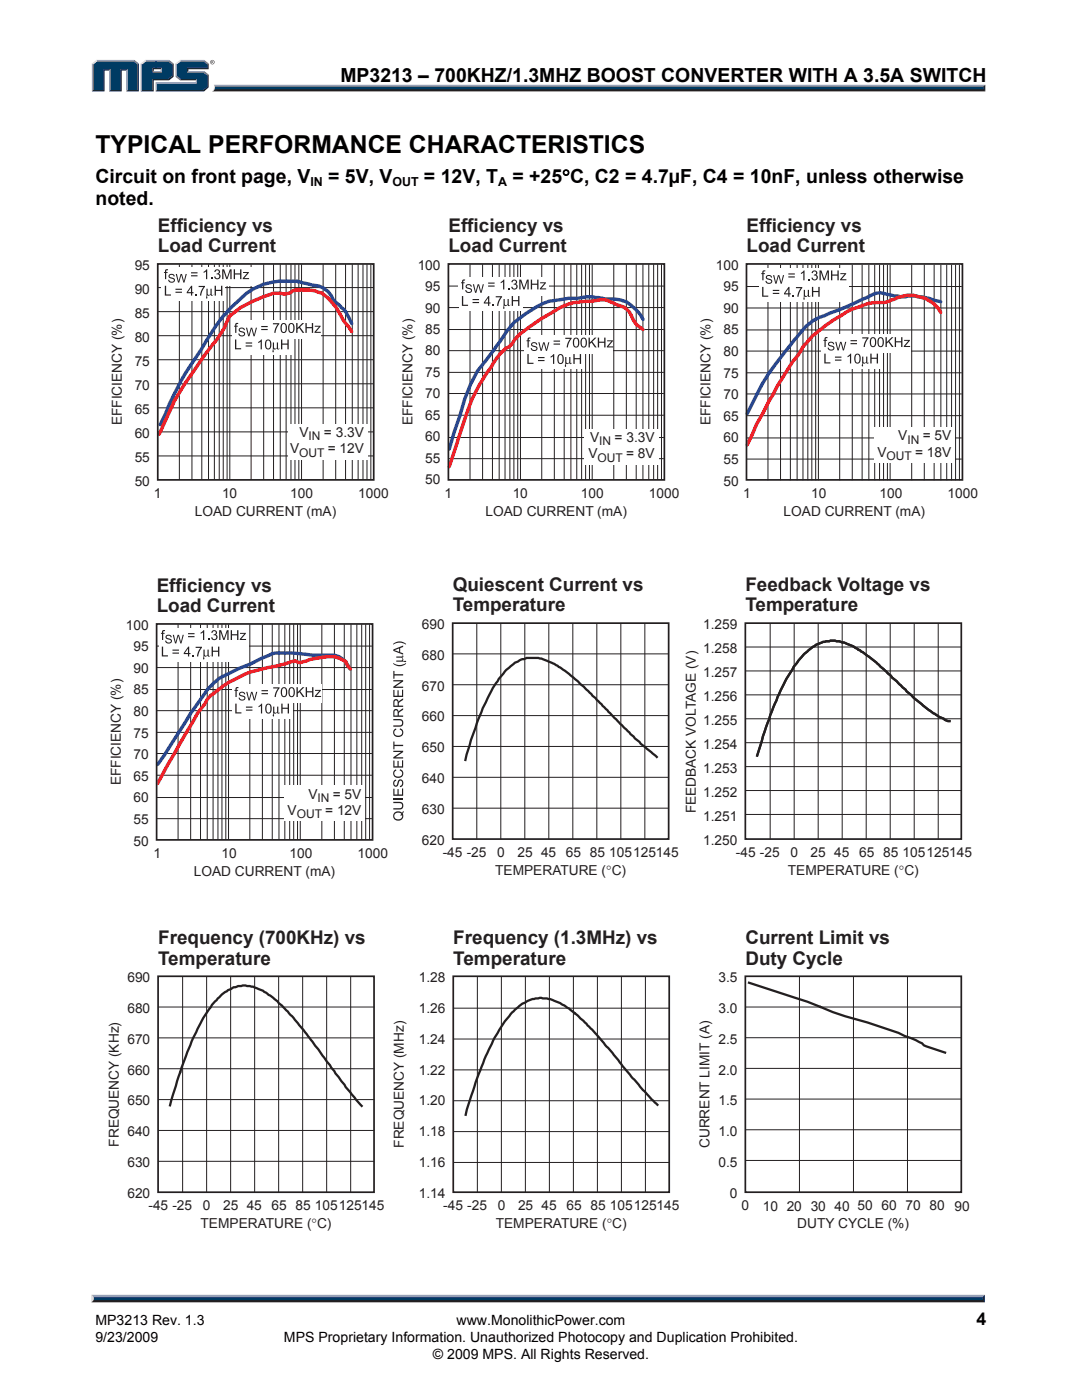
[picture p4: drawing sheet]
<svg xmlns="http://www.w3.org/2000/svg" width="216mm" height="279mm" viewBox="0 0 216 279" stroke-linecap="round" stroke-linejoin="round" font-family="sans-serif">
<path d="M42.7 16.9h153.9l-.4 .7h-153.4z" fill="#94a0b9"/>
<path d="M42.8 17.6h153.4l.4 .6h-154.3l.4-.2z" fill="#231f20"/>
<path d="M196.2 17.3l.4-.4v1.3l-.4-.4z" fill="#001339"/>
<path d="M42.9 17.3h153.3v.5h-153.4z" fill="#003b63"/>
<path d="M42.7 16.9l.2 .5a.79 .79 0 0 1-.6 .8h.1a1.24 1.24 0 0 0 .3-1.3z" fill="#dcddde"/>
<path d="M30.4 14.4l.3-.2h1.3l.3 .2z" fill="#94a0b9"/>
<g fill="#003b63">
<path d="M18.6 12.8l.8-.6h7.2l.8 .6v5.2h-2v-4.2h-1.4v4.2h-2v-4.2h-1.4v4.2h-2z"/>
<path d="M28.3 12.8l.8-.6h2.2v1.4h-.9v.8h1.9v-.8h-1.3v-1.4h2.6l.8 .6v2.3l-.8 .7h-3.2v2.2h-2.1z"/>
<path d="M31.3 16.6h8v-.8h-3.2l-.9-.7v-2.3l.9-.6h4.4l.9 .6v.8h-4.1v.8h3.2l.9 .7v2.2l-.9 .7h-9.2z"/>
</g>
<path d="M35.9 12.1h4.8" fill="none" stroke="#94a0b9" stroke-width=".27"/>
<path d="M35 12.7l.9-.7 .2 .2-.8 .6z" fill="#dcddde"/>
<path d="M35.1 12.7v2.6" fill="none" stroke="#94a0b9" stroke-width=".27"/>
<path d="M35 15.3l.3-.2 .8 .7-.2 .2z" fill="#547194"/>
<path d="M35.9 15.9h3.4" fill="none" stroke="#001339" stroke-width=".27"/>
<g fill="#94a0b9">
<path d="M31 16.4h8.1v-.4l.2-.2v.8h-8z"/>
<path d="M31 16.4l.3 .2v1.4l-.3 .2z"/>
</g>
<path d="M37.3 13.6h4.1v-.8l.2-.1v1.1h-4v.4l-.3 .2z" fill="#001339"/>
<path d="M37.3 14.3h3.4" fill="none" stroke="#94a0b9" stroke-width=".27"/>
<path d="M40.7 14.2l.9 .7-.2 .2-.9-.7z" fill="#547194"/>
<g fill="#001339">
<path d="M31 18.2l.3-.2h9.2l.9-.7v-2.2l.2-.2v2.5l-.9 .8z"/>
<path d="M30.4 15.8h3.2l.8-.7v-2.3l.2-.1v2.6l-.9 .7h-3v2.2h-2.6l.2-.2h2.1z"/>
</g>
<path d="M33.7 12l.9 .7-.2 .1-.8-.6z" fill="#547194"/>
<path d="M29 12.1h4.7" fill="none" stroke="#94a0b9" stroke-width=".27"/>
<path d="M28.1 12.7l.9-.7 .1 .2-.8 .6z" fill="#dcddde"/>
<path d="M28.2 12.7v5.5" fill="none" stroke="#94a0b9" stroke-width=".27"/>
<path d="M32 13.8l.3-.2v.8l-.3-.2z" fill="#94a0b9"/>
<g fill="#001339">
<path d="M30.4 13.6h1.9l-.3 .2h-1.3v.4l-.3 .2z"/>
<path d="M27.4 12.8l.3-.1v5.5h-2.5l.2-.2h2z"/>
</g>
<path d="M26.8 12l.9 .7-.3 .1-.8-.6z" fill="#547194"/>
<path d="M19.2 12.1h7.6" fill="none" stroke="#94a0b9" stroke-width=".27"/>
<path d="M18.3 12.7l.9-.7 .2 .2-.8 .6z" fill="#dcddde"/>
<path d="M18.5 12.7v5.5" fill="none" stroke="#94a0b9" stroke-width=".27"/>
<path d="M20.6 13.8h1.4l-.2 .3h-.9v4.1h-2.6l.3-.2h2z" fill="#001339"/>
<path d="M21.9 13.8v4.4" fill="none" stroke="#94a0b9" stroke-width=".27"/>
<path d="M24 13.8h1.4l-.2 .3h-.9v4.1h-2.5l.2-.2h2z" fill="#001339"/>
<path d="M25.3 13.8v4.4" fill="none" stroke="#94a0b9" stroke-width=".27"/>
<path d="M40.7 12l.9 .7-.2 .1-.9-.6z" fill="#547194"/>
<g fill="#231f20">
<path d="M18.7 259.2h177.4l.4 .7h-178.3z"/>
<path d="M41.9 12.4a.45 .45 0 0 1 .9 0 .45 .45 0 0 1-.9 0zM42 12.4a.37 .37 0 0 0 .7 0 .37 .37 0 0 0-.7 0zM42.2 12.2h.3l.1 .5-.3-.3-.1 .3zM42.3 12.2v.2h.1z"/>
</g>
<path d="M18.3 258.4h178.2l-.4 .8h-177.4z" fill="#94a0b9"/>
<path d="M196.5 258.4v1.5l-.4-.4v-.6z" fill="#001339"/>
<path d="M18.7 258.9h177.4v.6h-177.4z" fill="#003b63"/>
<path d="M18.2 258.4l.5 .5v.5l-.5 .5z" fill="#dcddde"/>
<path d="M149.5 196.1l11.6 3.8a65.3 65.3 0 0 0 12 4.2l6.2 2 3.4 1.5 1.3 .6 .3 .4 4.3 1.5" fill="none" stroke="#231f20" stroke-width=".45"/>
<g fill="none" stroke="#231f20" stroke-width=".2">
<path d="M31.5 57.4h43M35.8 52.8v43M38.3 52.8v43M40.3 52.8v43M41.6 52.8v43M42.8 52.8v43M43.7 52.8v43M44.5 52.8v43M45.3 52.8v43M45.9 52.8v43M50.1 52.8v43M52.6 52.8v43"/>
<path d="M54.6 52.8v43M55.9 52.8v43M57.1 52.8v43M58.1 52.8v43M58.9 52.8v43M59.6 52.8v43M60.2 52.8v43M64.5 52.8v43M67 52.8v43M69 52.8v43M70.3 52.8v43M71.5 52.8v43"/>
<path d="M72.4 52.8v43M73.2 52.8v43M74 52.8v43M89.5 57.1h43M93.8 52.8v43M96.3 52.8v43M98.3 52.8v43M99.6 52.8v43M100.8 52.8v43M101.7 52.8v43M102.5 52.8v43M103.3 52.8v43"/>
<path d="M103.9 52.8v43M108.1 52.8v43M110.6 52.8v43M112.6 52.8v43M113.9 52.8v43M115.1 52.8v43M116.1 52.8v43M116.9 52.8v43M117.6 52.8v43M118.2 52.8v43M122.5 52.8v43M125 52.8v43"/>
<path d="M126.9 52.8v43M128.3 52.8v43M129.5 52.8v43M130.4 52.8v43M131.2 52.8v43M132 52.8v43M149 57.2h42.9M153.2 52.8v43M155.7 52.8v43M157.7 52.8v43M159.1 52.8v43M160.2 52.8v43"/>
<path d="M161.2 52.8v43M162 52.8v43M162.8 52.8v43M163.3 52.8v43M167.6 52.8v43M170.1 52.8v43M172 52.8v43M173.4 52.8v43M174.5 52.8v43M175.5 52.8v43M176.3 52.8v43M177.1 52.8v43"/>
<path d="M177.6 52.8v43M181.9 52.8v43M184.4 52.8v43M186.4 52.8v43M187.7 52.8v43M188.9 52.8v43M189.9 52.8v43M190.7 52.8v43M191.4 52.8v43M31.5 62.2h43M31.5 67h43M31.5 71.8h43"/>
<path d="M31.5 76.6h43M89.5 61.4h43M89.5 65.8h43M89.5 70h43M89.5 74.3h43M89.5 78.5h43M149 61.5h42.9M149 65.8h42.9M149 70.1h42.9M149 74.4h42.9M149 78.6h42.9M31.5 81.4h43"/>
<path d="M31.5 86.2h43M31.5 91h43M89.5 82.9h43M89.5 87.3h43M89.5 91.5h43M149 83h42.9M149 87.4h42.9M149 91.6h42.9M31.3 128.9h42.9M31.3 133.2h42.9M31.3 137.6h42.9M35.5 124.6v43"/>
<path d="M38 124.6v43M40 124.6v43M41.4 124.6v43M42.5 124.6v43M43.5 124.6v43M44.3 124.6v43M45.1 124.6v43M45.6 124.6v43M49.8 124.6v43M52.4 124.6v43M54.3 124.6v43M55.7 124.6v43"/>
<path d="M56.8 124.6v43M57.8 124.6v43M58.6 124.6v43M59.4 124.6v43M59.9 124.6v43M64.2 124.6v43M66.7 124.6v43M68.7 124.6v43M70 124.6v43M71.2 124.6v43M72.2 124.6v43M73 124.6v43"/>
<path d="M73.7 124.6v43M31.3 141.8h42.9M31.3 146.2h42.9M31.3 150.4h42.9M31.3 154.7h42.9M31.3 159.2h42.9M31.3 163.4h42.9M159.5 194.9v43.1M170.3 194.9v43.1M181.1 194.9v43.1M148.7 219.3h43.2M148.7 213.2h43.2"/>
<path d="M148.7 207.1h43.2M148.7 201h43.2M148.7 231.6h43.2M148.7 225.5h43.2"/>
</g>
<path d="M70.2 64.6l-.6-1.3a7 7 0 0 0-2.5-2.9l-.6-.6a4.4 4.4 0 0 0-4.1-2.9l-2.5-.6a14.4 14.4 0 0 0-10.7 2.2 36.5 36.5 0 0 0-9 11.2 56.5 56.5 0 0 0-7.2 13l-1 2M128.3 63.7a9.4 9.4 0 0 0-3.3-3.4l-1.3-.5-2.9-.1-1.4-.3a9.8 9.8 0 0 0-4.2 .1h-1.8l-2.7 .5a12.4 12.4 0 0 0-6.7 3.3 8.9 8.9 0 0 0-3.1 3.2l-2.4 3.4-3.2 4.2a36.3 36.3 0 0 0-3.5 8.8l-2.2 6.7M187.7 60.2l-3.7-1h-.8a6.3 6.3 0 0 0-2.9 0l-1.8-.1-1.5-.4a3.4 3.4 0 0 0-3.5 .4l-3.5 1.6-5.5 2.3a10.1 10.1 0 0 0-5.3 4.1 61.2 61.2 0 0 0-10.1 15.4M69.9 133.5l-.7-1a3.4 3.4 0 0 0-2.5-1.7 39.4 39.4 0 0 1-8.3-.5h-3.4l-.7 .2-8.6 3.9a9 9 0 0 0-4.3 3.2l-3.4 4.8-5.2 8.3-1.4 1.9" fill="none" stroke="#30479b" stroke-width=".68"/>
<path d="M70.2 66.2l-.6-1a14.9 14.9 0 0 1-2.5-3.8 11.2 11.2 0 0 0-2.9-2.9 10.2 10.2 0 0 0-5.7-.5 2.49 2.49 0 0 1-2.5 .5h-1.4a32.9 32.9 0 0 0-6.6 2.9 6.4 6.4 0 0 0-3.3 4.1l-1.4 2.3-3.8 5a61.2 61.2 0 0 0-7.7 13.9M128.3 65.8a4.9 4.9 0 0 1-2.3-2.8 3.7 3.7 0 0 0-2.9-2.2 6.4 6.4 0 0 0-3.3-1l-1.5 .3a11.8 11.8 0 0 0-7.8 2 26.6 26.6 0 0 0-7.9 5.9 3.2 3.2 0 0 1-1.7 1.6 12.4 12.4 0 0 0-2.9 3.7 35.1 35.1 0 0 0-6 12.7l-2.4 7.1M187.7 62.4a6.9 6.9 0 0 0-9.2-2.7 7.6 7.6 0 0 1-3.9 .7l-1.3 .1-1.4 .5a12.4 12.4 0 0 0-4.1 2 25.8 25.8 0 0 0-7.6 6.2l-.8 1.5-1.3 1.5-3 4.9-4.1 7.6-1.9 4.1M69.9 133.5l-.7-.8-.2-.6a5.6 5.6 0 0 0-4.7-.9l-2.5 .4-1.4 .5a1.02 1.02 0 0 1-1.4-.2h-.4l-2.9 .9a38.5 38.5 0 0 0-6.8 1.7 27.2 27.2 0 0 0-7.5 5l-.4 .9-1.6 2-8 14" fill="none" stroke="#ed1c24" stroke-width=".68"/>
<g fill="#fff">
<path d="M57.5 84.6h15.8v7.1h-15.8z"/>
<path d="M32.3 53.3h18v3.6h-18z"/>
<path d="M32.3 56.4h12.6v3.6h-12.6z"/>
</g>
<g fill="#231f20">
<path d="M33 53.8l.5-.1v.2l-.3 .1v.3h.2v.2h-.2v1.2h-.3v-1.2h-.2v-.2h.2z"/>
<path d="M33.8 54.8a.68 .68 0 0 1 1.1 .4h-.3a.38 .38 0 0 0-.4-.4 .38 .38 0 0 0-.3 .5 .88 .88 0 0 1 1 .7 .72 .72 0 0 1-.7 .4 .72 .72 0 0 1-.6-.6h.2a.44 .44 0 0 0 .4 .5 .44 .44 0 0 0 .5-.5l-.2-.1a.73 .73 0 0 1-.9-.7z"/>
<path d="M35.1 54.7h.2l.3 1.5 .4-1.5h.3l.4 1.5 .3-1.5h.3l-.5 1.7h-.2l-.4-1.5-.4 1.5h-.3z"/>
<path d="M40.6 54.2l.7-.5v2h-.2v-1.5l-.5 .3z"/>
<path d="M42.1 55.4h.3v.3h-.3z"/>
<path d="M42.9 53.9a.52 .52 0 0 1 .8 0 .52 .52 0 0 1-.1 .7 .61 .61 0 0 1 0 1.1 .61 .61 0 0 1-.9-.5h.3a.39 .39 0 0 0 .4 .3 .39 .39 0 0 0 .3-.5 .39 .39 0 0 0-.5-.2v-.2a.34 .34 0 0 0 .5-.3 .34 .34 0 0 0-.4-.4 .34 .34 0 0 0-.3 .4h-.3z"/>
<path d="M44.3 53.7h.4l.6 1.7 .6-1.7h.3v2h-.2v-1.6l-.6 1.6h-.2l-.6-1.7v1.7h-.3z"/>
<path d="M46.6 53.7h.3v.9h1v-.9h.3v2h-.3v-.9h-1v.9h-.3z"/>
<path d="M48.5 54.3h1.2l-1 1.2h1v.2h-1.3v-.2l.9-1h-.8z"/>
<path d="M32.9 57h.3v1.8h.9v.2h-1.2z"/>
<path d="M39 58.7h.3v.3h-.3z"/>
<path d="M39.6 57.1h1.3l-.6 1.1-.1 .8h-.3l.1-.6 .6-1.1h-1z"/>
<path d="M41.2 57.6h.2v.9l.2 .3 .4-.2v-1h.2l.1 1.2 .1 .1 .2-.2-.4 .3-.2-.2-.3 .2-.4-.1 .1 .4-.1 .3-.2-.3z"/>
<path d="M42.8 57h.3v.8h1v-.8h.3v2h-.3v-.9h-1v.9h-.3z"/>
<path d="M38.1 54.3h1.3v.3h-1.3zM38.1 54.9h1.3v.3h-1.3z"/>
<path d="M35 57.6h1.3v.2h-1.3zM35 58.2h1.3v.2h-1.3z"/>
<path d="M38.2 57h.1v1.3h.3v.2h-.3v.5h-.2v-.5h-.8v-.2zM38.1 57.4l-.6 .9h.6z"/>
</g>
<path d="M90.3 124.4h43.1v43.1h-43.1zM148.7 124.4h43.1v43.1h-43.1zM31.5 194.8h43.1v43.1h-43.1zM90.4 194.8h43.1v43.1h-43.1zM148.7 194.8h43.1v43.1h-43.1z" fill="none" stroke="#231f20" stroke-width=".34"/>
<g fill="#231f20">
<path d="M78.5 160h1.1a.77 .77 0 0 1 .9 .8 .77 .77 0 0 1-.9 .8h-1.1v-.3h1.1a.52 .52 0 0 0 .6-.5 .52 .52 0 0 0-.6-.5h-1.1z"/>
<path d="M78.5 159.3h1.9v.2h-1.9z"/>
<path d="M78.5 157.4h.2v1.2h.6v-1.1h.2v1.1h.7v-1.2h.2v1.4h-1.9z"/>
<path d="M78.6 155.8l.4-.2 .1 .2a.43 .43 0 0 0-.5 .5 .43 .43 0 0 0 .5 .4l.1-.1a.88 .88 0 0 1 .8-1 .82 .82 0 0 1 .5 .8 .82 .82 0 0 1-.7 .7v-.3a.5 .5 0 0 0 .5-.5 .5 .5 0 0 0-.5-.5l-.2 .2a.83 .83 0 0 1-.8 1 .8 .8 0 0 1-.2-1.2z"/>
<path d="M78.7 153.7l.3-.1 .1 .2a.66 .66 0 0 0-.3 .9 .66 .66 0 0 0 .9 .3 .59 .59 0 0 0 .5-.6 .59 .59 0 0 0-.4-.6v-.3a.92 .92 0 0 1 .6 1.3 .92 .92 0 0 1-1.3 .4 .89 .89 0 0 1-.4-1.5z"/>
<path d="M78.5 151.8h.2v1.1h.6v-1h.2v1h.7v-1.2h.2v1.5h-1.9z"/>
<path d="M78.5 149.8h1.9v.3l-1.5 1h1.5v.3h-1.9v-.3l1.5-1h-1.5z"/>
<path d="M78.5 148h.2v.6h1.7v.3h-1.7v.6h-.2z"/>
<path d="M78.7 145.5l.3-.1 .1 .2a.66 .66 0 0 0-.3 1 .66 .66 0 0 0 .9 .2 .59 .59 0 0 0 .5-.6 .59 .59 0 0 0-.4-.6v-.2a.92 .92 0 0 1 .6 1.2 .92 .92 0 0 1-1.3 .4 .89 .89 0 0 1-.4-1.5z"/>
<path d="M78.5 143.5h1.1a.77 .77 0 0 1 .9 .8 .77 .77 0 0 1-.9 .7h-1.1v-.2h1.1a.52 .52 0 0 0 .6-.5 .52 .52 0 0 0-.6-.5h-1.1z"/>
<path d="M78.5 137.7h.2v1.1h.6v-1h.2v1h.7v-1.2h.2v1.5h-1.9z"/>
<path d="M78.5 135.7h1.9v.3l-1.5 1h1.5v.3h-1.9v-.3l1.5-1h-1.5z"/>
<path d="M78.5 133.9h.2v.6h1.7v.3h-1.7v.7h-.2z"/>
<path d="M78.4 132.3l.3 .2a2.23 2.23 0 0 0 2.3-.2v.2a1.97 1.97 0 0 1-2.6 0z"/>
<path d="M79.1 131h1.1l.2-.1-.2-.2h.1l.2 .3-.3 .3 .3 .3-.1 .4 .4-.1 .3 .1-.3 .1h-1.7v-.3h1.1l.1-.2-.2-.3h-1z"/>
<path d="M78.4 128.5a1.97 1.97 0 0 1 2.6 0v.2a2.27 2.27 0 0 0-2.6 0z"/>
<path d="M78.7 162.2a1.15 1.15 0 0 1 1.5 0l.2-.3 .2 .1-.2 .4a.98 .98 0 0 1-1 1.4 .98 .98 0 0 1-.7-1.6zM78.9 162.4a.74 .74 0 0 0 .5 1.1 .74 .74 0 0 0 .8-.9l-.1 .2h-.2l.2-.4-.4-.2z"/>
<path d="M78.6 141.7a.54 .54 0 0 1 .6-.2 .54 .54 0 0 1 .3 .5l.9-.7v.4l-.7 .5-.1 .3v.3h.8v.3h-1.9zM78.8 141.9l-.1 .9h.6v-.6a.34 .34 0 0 0-.1-.4 .34 .34 0 0 0-.4 .1z"/>
<path d="M78.6 139.7a.54 .54 0 0 1 .6-.1 .54 .54 0 0 1 .3 .5l.9-.7v.3l-.7 .5-.1 .3v.3h.8v.3h-1.9zM78.8 139.9l-.1 .9h.6v-.5a.34 .34 0 0 0-.1-.4 .34 .34 0 0 0-.4 0z"/>
<path d="M78.5 129.6l1.9-.8v.3l-.6 .2v.9l.6 .2v.3l-1.9-.8zM78.7 129.8l.9 .3v-.7z"/>
</g>
<g fill="none" stroke="#231f20" stroke-width=".2">
<path d="M90.3 130.5h43.2M90.3 136.7h43.2M95.1 124.3v43.1M99.9 124.3v43.1M104.7 124.3v43.1M109.5 124.3v43.1M114.3 124.3v43.1M119.1 124.3v43.1M123.9 124.3v43.1M128.7 124.3v43.1M148.7 129.1h43.2M148.7 133.9h43.2"/>
<path d="M148.7 138.7h43.2M153.7 124.3v43.1M158.5 124.3v43.1M163.3 124.3v43.1M168 124.3v43.1M172.8 124.3v43.1M177.6 124.3v43.1M182.4 124.3v43.1M187.2 124.3v43.1M90.3 142.8h43.2M90.3 149h43.2M90.3 155.1h43.2"/>
<path d="M148.7 143.4h43.2M148.7 153h43.2M148.7 157.8h43.2M148.7 148.2h43.2M90.3 161.3h43.2M148.7 162.5h43.2M36.4 194.8v43.1M41.2 194.8v43.1M46 194.8v43.1M50.8 194.8v43.1M55.6 194.8v43.1M60.4 194.8v43.1"/>
<path d="M65.2 194.8v43.1M70 194.8v43.1M95.3 194.9v43.1M100 194.9v43.1M104.8 194.9v43.1M109.6 194.9v43.1M114.4 194.9v43.1M119.2 194.9v43.1M124 194.9v43.1M128.8 194.9v43.1M31.6 201h43.1M31.6 207.1h43.1"/>
<path d="M31.6 213.3h43.1M31.6 219.4h43.1M90.5 201.2h43.1M90.5 207.4h43.1M90.5 213.5h43.1M90.5 219.7h43.1M31.6 231.8h43.1M31.6 225.6h43.1M90.5 232h43.1M90.5 225.8h43.1"/>
</g>
<path d="M160.5 130.5l.3-.2a7.4 7.4 0 0 1 6.7-2.3 17.6 17.6 0 0 1 7 4l7.3 6.7a24.6 24.6 0 0 0 7.3 5.2h.4h-.4a26.1 26.1 0 0 1-7.6-5.4l-4.3-4.1a26.5 26.5 0 0 0-8-5.8 6.7 6.7 0 0 0-6.7 .3 15.9 15.9 0 0 0-5.3 6.1 67.2 67.2 0 0 0-5.8 14.8l-.3 1a75.8 75.8 0 0 1 6.1-15.8l1.2-2zM131.1 151.1l-4.4-3.7-7.9-8.1-2.9-2.7a20.7 20.7 0 0 0-7.9-5.2h-.3a6.5 6.5 0 0 0-6.1 1.8l-.3 .3a22.1 22.1 0 0 0-4.7 7.3l-1.2 2.7-1.4 4.2-1.1 4M33.9 220.6a81.6 81.6 0 0 1 6.7-17.4l.3-.5a13.9 13.9 0 0 1 5.7-5.7 7.7 7.7 0 0 1 7 1.6 28.2 28.2 0 0 1 6.1 6l3.8 4.8 5.5 7.5 3.2 3.8M131.2 220.5l-1.2-1.1-3.7-4.2-5.8-7a41.4 41.4 0 0 0-7.9-7.5 10 10 0 0 0-4.9-1.6 8.4 8.4 0 0 0-5.5 3 36.4 36.4 0 0 0-6.4 11.6l-.9 2.3-2 6.5" fill="none" stroke="#231f20" stroke-width=".45"/>
<g fill="#fff">
<path d="M46.3 64h17.6v3.7h-17.6z"/>
<path d="M46.3 67.1h12.1v3.6h-12.1z"/>
</g>
<g fill="#231f20">
<path d="M47 64.6l.5-.1v.2l-.3 .1v.2h.2v.2h-.2v1.2h-.3v-1.2h-.2v-.2h.2z"/>
<path d="M47.8 65.5a.68 .68 0 0 1 1.1 .4h-.2a.38 .38 0 0 0-.5-.4 .38 .38 0 0 0-.3 .5 .88 .88 0 0 1 1 .8 .72 .72 0 0 1-.7 .3 .72 .72 0 0 1-.6-.5l.2-.1a.44 .44 0 0 0 .4 .5 .44 .44 0 0 0 .5-.5l-.2-.1a.73 .73 0 0 1-.9-.7z"/>
<path d="M49.1 65.4h.2l.3 1.5 .4-1.5h.3l.4 1.5 .4-1.5h.2l-.5 1.7h-.2l-.4-1.5-.4 1.5h-.3z"/>
<path d="M54.5 64.5h1.2l-.6 1.2-.1 .7h-.3l.1-.5 .6-1.2h-.9z"/>
<path d="M59.1 64.5h.3v.9l.9-.9h.4l-.8 .8 .8 1.1h-.3l-.7-1-.3 .4v.6h-.3z"/>
<path d="M60.9 64.5h.3v.8h1v-.8h.3v1.9h-.3v-.9h-1v.9h-.3z"/>
<path d="M62.8 65h1.2l-1 1.2h1v.2h-1.2v-.2l.9-1h-.9z"/>
<path d="M46.9 67.8h.3v1.7h.9v.2h-1.2z"/>
<path d="M51.5 68.2l.7-.5v2h-.2v-1.5l-.5 .3z"/>
<path d="M54.4 68.3h.3v1l.1 .2 .4-.1v-1.1h.3v1.2l.1 .1 .2-.2-.3 .4-.3-.3-.3 .2-.4-.1 .1 .5-.1 .2-.1-.2z"/>
<path d="M56.1 67.8h.2v.8h1v-.8h.3v1.9h-.3v-.9h-1v.9h-.2z"/>
<path d="M52.1 65.1h1.3v.2h-1.3zM52.1 65.7h1.3v.2h-1.3z"/>
<path d="M56.3 64.6a.78 .78 0 0 1 .8 .2 .78 .78 0 0 1 .1 .9 .68 .68 0 0 1-.7 .8 .68 .68 0 0 1-.5-1v-.6zM56.3 64.8a1.08 1.08 0 0 0 .3 1.5 1 1 0 0 0 0-1.6z"/>
<path d="M57.8 64.6a.78 .78 0 0 1 .9 .2 .78 .78 0 0 1 .1 .9 .68 .68 0 0 1-.8 .8 .68 .68 0 0 1-.5-1l.1-.6zM57.9 64.8a1.08 1.08 0 0 0 .2 1.5 1 1 0 0 0 0-1.6z"/>
<path d="M49 68.3h1.3v.3h-1.3zM49 68.9h1.3v.3h-1.3z"/>
<path d="M53.1 67.9a.78 .78 0 0 1 .9 .2 .78 .78 0 0 1 .1 .9 .68 .68 0 0 1-.7 .7 .68 .68 0 0 1-.5-1v-.5zM53.2 68.1a1.08 1.08 0 0 0 .3 1.5 1 1 0 0 0 0-1.7z"/>
</g>
<path d="M151.5 53.5h17.8v6.8h-17.8z" fill="#fff"/>
<g fill="#231f20">
<path d="M152.2 54.1l.5-.1v.2l-.3 .1-.1 .2h.3v.2h-.3v1.2h-.2v-1.2h-.2v-.2h.2z"/>
<path d="M153 55a.68 .68 0 0 1 1.1 .4h-.3a.38 .38 0 0 0-.4-.4 .38 .38 0 0 0-.3 .5 .88 .88 0 0 1 1 .8 .72 .72 0 0 1-.8 .3 .72 .72 0 0 1-.6-.5h.3a.44 .44 0 0 0 .4 .4 .44 .44 0 0 0 .4-.5l-.1-.1a.73 .73 0 0 1-.9-.7z"/>
<path d="M154.3 54.9h.2l.3 1.5 .4-1.5h.3l.4 1.5 .3-1.5h.3l-.5 1.7h-.2l-.4-1.5-.5 1.5h-.2z"/>
<path d="M159.8 54.5l.7-.5v1.9h-.2v-1.5l-.5 .3z"/>
<path d="M161.3 55.7h.3v.2h-.3z"/>
<path d="M162.1 54.1a.52 .52 0 0 1 .8 0 .52 .52 0 0 1-.1 .8 .61 .61 0 0 1 0 1 .61 .61 0 0 1-.9-.5h.3a.39 .39 0 0 0 .4 .4 .39 .39 0 0 0 .3-.6 .39 .39 0 0 0-.5-.2v-.2a.34 .34 0 0 0 .4-.3 .34 .34 0 0 0-.3-.4 .34 .34 0 0 0-.3 .4h-.3z"/>
<path d="M163.5 54h.4l.6 1.7 .6-1.7h.3v1.9h-.3v-1.6l-.5 1.6h-.3l-.5-1.6v1.6h-.3z"/>
<path d="M165.8 54h.3v.8h1v-.8h.3v1.9h-.3v-.9h-1v.9h-.3z"/>
<path d="M167.7 54.5h1.1l-.9 1.2h1v.2h-1.3v-.2l.9-1h-.8z"/>
<path d="M152.1 57.3h.2v1.7h1v.2h-1.2z"/>
<path d="M158.2 58.9h.3v.3h-.3z"/>
<path d="M158.8 57.3h1.3l-.6 1.2-.2 .7h-.2l.1-.5 .6-1.2h-1z"/>
<path d="M160.4 57.9h.2v.9l.2 .3 .4-.2v-1h.2v1.1l.2 .1 .2-.2-.4 .4-.2-.3-.3 .2-.4-.1 .1 .5-.2 .2-.1-.2z"/>
<path d="M162 57.3h.3v.8h1v-.8h.3v1.9h-.3v-.9h-1v.9h-.3z"/>
<path d="M157.3 54.6h1.3v.2h-1.3zM157.3 55.2h1.3v.2h-1.3z"/>
<path d="M154.2 57.8h1.3v.3h-1.3zM154.2 58.4h1.3v.3h-1.3z"/>
<path d="M157.3 57.3h.2v1.2h.3v.3h-.3v.4h-.2v-.4h-.9v-.3zM157.3 57.7l-.6 .8h.6z"/>
</g>
<g fill="#fff">
<path d="M174.4 85.3h16.1v7.1h-16.1z"/>
<path d="M163.9 66.8h17.8v3.7h-17.8z"/>
<path d="M163.9 69.9h12v3.7h-12z"/>
</g>
<g fill="#231f20">
<path d="M164.6 67.4l.5-.1v.2l-.3 .1v.2h.2v.2h-.2v1.3h-.3v-1.3h-.2v-.2h.2z"/>
<path d="M165.4 68.3a.68 .68 0 0 1 1.1 .4h-.3a.38 .38 0 0 0-.4-.4 .38 .38 0 0 0-.3 .5 .88 .88 0 0 1 1 .8 .72 .72 0 0 1-.8 .4 .72 .72 0 0 1-.6-.6h.3a.44 .44 0 0 0 .4 .4 .44 .44 0 0 0 .4-.5l-.1-.1a.73 .73 0 0 1-.9-.7z"/>
<path d="M166.7 68.2h.2l.3 1.5 .4-1.5h.3l.4 1.5 .3-1.5h.3l-.5 1.7h-.2l-.4-1.5-.4 1.5h-.3z"/>
<path d="M172 67.3h1.3l-.6 1.2-.1 .8h-.3l.1-.6 .6-1.2h-1z"/>
<path d="M176.7 67.3h.3v1l.9-1h.4l-.8 .8 .8 1.2h-.3l-.7-1-.3 .3v.7h-.3z"/>
<path d="M178.5 67.3h.3v.8h1v-.8h.3v2h-.3v-1h-1v1h-.3z"/>
<path d="M180.4 67.8h1.2l-1 1.3 1-.1v.3h-1.3v-.2l.9-1.1h-.8z"/>
<path d="M164.5 70.6h.2v1.7h1v.2h-1.2z"/>
<path d="M169.1 71.1l.7-.5v1.9h-.2v-1.5l-.5 .3z"/>
<path d="M172 71.2h.3v.9l.1 .3 .4-.2v-1h.3v1.1l.1 .2 .2-.2-.3 .3-.3-.3-.3 .3-.4-.1 .1 .4-.1 .2-.1-.2z"/>
<path d="M173.7 70.6h.2v.8h1v-.8h.3v1.9h-.3v-.9h-1v.9h-.2z"/>
<path d="M169.7 67.9h1.3v.2h-1.3zM169.7 68.5h1.3v.2h-1.3z"/>
<path d="M173.8 67.4a.78 .78 0 0 1 .9 .2 .78 .78 0 0 1 .1 .9 .68 .68 0 0 1-.8 .8 .68 .68 0 0 1-.4-1v-.6zM173.9 67.6a1.08 1.08 0 0 0 .3 1.5 1 1 0 0 0 0-1.6z"/>
<path d="M175.4 67.4a.78 .78 0 0 1 .9 .2 .78 .78 0 0 1 .1 .9 .68 .68 0 0 1-.8 .8 .68 .68 0 0 1-.5-1v-.6zM175.4 67.6a1.08 1.08 0 0 0 .3 1.5 1 1 0 0 0 0-1.6z"/>
<path d="M166.6 71.2h1.3v.2h-1.3zM166.6 71.8h1.3v.2h-1.3z"/>
<path d="M170.7 70.7a.78 .78 0 0 1 .9 .2 .78 .78 0 0 1 .1 .9 .68 .68 0 0 1-.8 .8 .68 .68 0 0 1-.4-1v-.6zM170.8 70.9a1.08 1.08 0 0 0 .3 1.5 1 1 0 0 0 0-1.6z"/>
</g>
<path d="M30.6 88h.9v4.9h-.9z" fill="#fff"/>
<path d="M31.5 52.7h43.1v43.1h-43.1z" fill="none" stroke="#231f20" stroke-width=".34"/>
<g fill="#fff">
<path d="M116.5 85.6h14.8v7.1h-14.8z"/>
<path d="M91.6 55.3h18v3.7h-18z"/>
<path d="M91.6 58.4h12.6v3.7h-12.6z"/>
</g>
<g fill="#231f20">
<path d="M92.3 55.9l.5-.1v.2l-.3 .1-.1 .2h.3v.2h-.3v1.3h-.2v-1.3h-.2v-.2h.2z"/>
<path d="M93.1 56.8a.68 .68 0 0 1 1 .4h-.2a.38 .38 0 0 0-.4-.3 .38 .38 0 0 0-.3 .4 .88 .88 0 0 1 1 .8 .72 .72 0 0 1-.8 .4 .72 .72 0 0 1-.6-.6h.2a.44 .44 0 0 0 .5 .4 .44 .44 0 0 0 .4-.5l-.1-.1a.73 .73 0 0 1-.9-.7z"/>
<path d="M94.4 56.7h.2l.3 1.5 .4-1.5h.3l.4 1.5 .3-1.5h.3l-.5 1.7h-.2l-.4-1.5-.5 1.5h-.2z"/>
<path d="M99.9 56.3l.7-.5v2h-.2v-1.6l-.5 .3z"/>
<path d="M101.4 57.5h.2v.3h-.2z"/>
<path d="M102.2 55.9a.52 .52 0 0 1 .8 0 .52 .52 0 0 1-.1 .8 .61 .61 0 0 1 0 1 .61 .61 0 0 1-.9-.5h.3a.39 .39 0 0 0 .4 .4 .39 .39 0 0 0 .3-.5 .39 .39 0 0 0-.5-.3v-.2a.34 .34 0 0 0 .4-.3 .34 .34 0 0 0-.3-.3 .34 .34 0 0 0-.3 .3h-.3z"/>
<path d="M103.6 55.8h.4l.6 1.7 .5-1.7h.4v2h-.3v-1.7l-.5 1.7h-.3l-.5-1.7v1.7h-.3z"/>
<path d="M105.9 55.8h.3v.8h1v-.8h.3v2h-.3v-1h-1v1h-.3z"/>
<path d="M107.8 56.3h1.1l-.9 1.3h1v.2h-1.3v-.2l.9-1.1h-.8z"/>
<path d="M92.2 59.1h.2v1.7h1v.2h-1.2z"/>
<path d="M98.3 60.8h.2v.2h-.2z"/>
<path d="M98.9 59.1h1.3l-.6 1.2-.2 .7h-.2l.1-.5 .6-1.2h-1z"/>
<path d="M100.5 59.7h.2v.9l.2 .3 .4-.2v-1h.2v1.1l.1 .2 .3-.2-.4 .3-.2-.3-.3 .3-.4-.1 .1 .4-.2 .3-.1-.3z"/>
<path d="M102.1 59.1h.3v.8h1v-.8h.2v1.9h-.2v-.9h-1v.9h-.3z"/>
<path d="M97.4 56.4h1.3v.2h-1.3zM97.4 57h1.3v.2h-1.3z"/>
<path d="M94.3 59.7h1.3v.2h-1.3zM94.3 60.3h1.3v.2h-1.3z"/>
<path d="M97.4 59.1h.2v1.3h.3v.2h-.3v.4h-.2v-.4h-.9v-.2zM97.4 59.5l-.6 .9h.6z"/>
</g>
<g fill="#fff">
<path d="M104.6 66.9h17.7v3.7h-17.7z"/>
<path d="M104.6 70h12.2v3.7h-12.2z"/>
</g>
<g fill="#231f20">
<path d="M105.3 67.5l.6-.1-.1 .2-.3 .1v.2h.3v.2h-.3v1.2h-.2v-1.2h-.2v-.2h.2z"/>
<path d="M106.1 68.4a.68 .68 0 0 1 1.1 .4h-.2a.38 .38 0 0 0-.4-.4 .38 .38 0 0 0-.4 .5 .88 .88 0 0 1 1 .8 .72 .72 0 0 1-.7 .3 .72 .72 0 0 1-.6-.5h.2a.44 .44 0 0 0 .5 .4 .44 .44 0 0 0 .4-.5l-.2-.1a.73 .73 0 0 1-.8-.7z"/>
<path d="M107.4 68.3h.2l.4 1.5 .4-1.5h.3l.3 1.5 .4-1.5h.2l-.5 1.7h-.2l-.4-1.5-.4 1.5h-.2z"/>
<path d="M112.8 67.4h1.3l-.6 1.2-.2 .7h-.2l.1-.5 .6-1.2h-1z"/>
<path d="M117.4 67.4h.3v.9l1-.9h.3l-.8 .8 .9 1.1h-.4l-.7-.9-.3 .3v.6h-.3z"/>
<path d="M119.3 67.4h.2v.8h1.1v-.8h.2v1.9h-.2v-.9h-1.1v.9h-.2z"/>
<path d="M121.1 67.9h1.2l-.9 1.2h.9v.2h-1.2v-.2l.9-1h-.9z"/>
<path d="M105.2 70.7h.3v1.7h1v.2h-1.3z"/>
<path d="M109.9 71.1l.7-.4v1.9h-.3v-1.5l-.4 .3z"/>
<path d="M112.8 71.3h.2v.9l.2 .3 .4-.2v-1h.2v1.1l.1 .1 .3-.2-.4 .4-.2-.3-.3 .2-.4-.1 .1 .5-.2 .2-.1-.2z"/>
<path d="M114.4 70.7h.3v.8h1v-.8h.2v1.9h-.2v-.9h-1v.9h-.3z"/>
<path d="M110.5 68h1.3v.2h-1.3zM110.5 68.6h1.3v.2h-1.3z"/>
<path d="M114.6 67.5a.78 .78 0 0 1 .9 .2 .78 .78 0 0 1 .1 .9 .68 .68 0 0 1-.8 .8 .68 .68 0 0 1-.5-1l.1-.6zM114.7 67.7a1.08 1.08 0 0 0 .2 1.5 1 1 0 0 0 0-1.6z"/>
<path d="M116.1 67.5a.78 .78 0 0 1 .9 .2 .78 .78 0 0 1 .1 .9 .68 .68 0 0 1-.8 .8 .68 .68 0 0 1-.5-1l.1-.6zM116.2 67.7a1.08 1.08 0 0 0 .3 1.5 1 1 0 0 0 0-1.6z"/>
<path d="M107.4 71.3h1.3v.2h-1.3zM107.4 71.8h1.3v.3h-1.3z"/>
<path d="M111.5 70.8a.78 .78 0 0 1 .9 .2 .78 .78 0 0 1 .1 .9 .68 .68 0 0 1-.8 .7 .68 .68 0 0 1-.5-.9l.1-.6zM111.6 71a1.08 1.08 0 0 0 .2 1.5 1 1 0 0 0 0-1.6z"/>
</g>
<path d="M88.6 88h.9v4.9h-.9z" fill="#fff"/>
<path d="M89.5 52.7h43.1v43.1h-43.1z" fill="none" stroke="#231f20" stroke-width=".34"/>
<path d="M148 90.3h.9v4.9h-.9z" fill="#fff"/>
<path d="M149 52.7h43v43.1h-43z" fill="none" stroke="#231f20" stroke-width=".34"/>
<path d="M31.7 125.3h17.8v6.8h-17.8z" fill="#fff"/>
<g fill="#231f20">
<path d="M32.4 125.9l.5-.1v.2l-.3 .1v.2h.2v.2h-.2v1.2h-.3v-1.2h-.2v-.2h.2z"/>
<path d="M33.2 126.8a.68 .68 0 0 1 1.1 .4h-.3a.38 .38 0 0 0-.4-.4 .38 .38 0 0 0-.3 .5 .88 .88 0 0 1 1 .8 .72 .72 0 0 1-.7 .3 .72 .72 0 0 1-.6-.5l.2-.1a.44 .44 0 0 0 .4 .5 .44 .44 0 0 0 .5-.5l-.2-.1a.73 .73 0 0 1-.9-.7z"/>
<path d="M34.5 126.7h.2l.3 1.5 .4-1.5h.3l.4 1.5 .3-1.5h.3l-.5 1.7h-.2l-.4-1.5-.4 1.5h-.3z"/>
<path d="M40 126.3l.8-.5v1.9h-.3v-1.5l-.5 .3z"/>
<path d="M41.5 127.5h.3v.2h-.3z"/>
<path d="M42.4 125.9a.52 .52 0 0 1 .7 0 .52 .52 0 0 1-.1 .8 .61 .61 0 0 1 .1 1 .61 .61 0 0 1-1-.5h.3a.39 .39 0 0 0 .4 .3 .39 .39 0 0 0 .3-.5 .39 .39 0 0 0-.5-.2v-.2a.34 .34 0 0 0 .5-.3 .34 .34 0 0 0-.4-.4 .34 .34 0 0 0-.3 .4h-.2z"/>
<path d="M43.7 125.8h.4l.6 1.6 .6-1.6h.3v1.9h-.2v-1.6l-.6 1.6h-.2l-.6-1.6v1.6h-.3z"/>
<path d="M46 125.8h.3v.8h1v-.8h.3v1.9h-.3v-.9h-1v.9h-.3z"/>
<path d="M47.9 126.3h1.2l-1 1.2h1v.2h-1.3v-.2l.9-1h-.8z"/>
<path d="M32.3 129h.3v1.8h.9v.2h-1.2z"/>
<path d="M38.4 130.7h.3v.3h-.3z"/>
<path d="M39 129.1h1.3l-.6 1.1-.1 .8h-.3l.1-.5 .6-1.2h-1z"/>
<path d="M40.6 129.6h.2v1l.2 .2 .4-.1v-1.1h.2l.1 1.2 .1 .1 .2-.2-.4 .4-.2-.3-.3 .2-.4-.1 .1 .5-.1 .2-.2-.2z"/>
<path d="M42.2 129h.3v.9h1v-.9h.3v2h-.3v-.9h-1v.9h-.3z"/>
<path d="M37.5 126.4h1.3v.2h-1.3zM37.5 126.9h1.3v.3h-1.3z"/>
<path d="M34.4 129.6h1.3v.3h-1.3zM34.4 130.2h1.3v.3h-1.3z"/>
<path d="M37.6 129h.1v1.3h.3v.2h-.3v.5h-.2v-.5h-.8v-.2zM37.5 129.4l-.6 .9h.6z"/>
</g>
<g fill="#fff">
<path d="M56.7 156.8h16.1v7.1h-16.1z"/>
<path d="M46.3 136.7h17.8v3.6h-17.8z"/>
<path d="M46.3 139.7h12v3.7h-12z"/>
</g>
<g fill="#231f20">
<path d="M47.1 137.2l.5-.1v.2l-.4 .1v.3h.3v.2h-.3v1.2h-.2v-1.2h-.2v-.2h.2z"/>
<path d="M47.8 138.2a.68 .68 0 0 1 1.1 .4h-.2a.38 .38 0 0 0-.4-.4 .38 .38 0 0 0-.3 .5 .88 .88 0 0 1 1 .7 .72 .72 0 0 1-.8 .4 .72 .72 0 0 1-.6-.6h.2a.44 .44 0 0 0 .5 .4 .44 .44 0 0 0 .4-.4l-.1-.1a.73 .73 0 0 1-.9-.7z"/>
<path d="M49.1 138.1h.3l.3 1.4 .4-1.4h.3l.4 1.4 .3-1.4h.2l-.4 1.7h-.3l-.4-1.5-.4 1.5h-.2z"/>
<path d="M54.5 137.2h1.3l-.6 1.1-.2 .8h-.2l.1-.6 .6-1.1h-1z"/>
<path d="M59.2 137.1h.2v1l1-1h.3l-.8 .8 .9 1.2h-.4l-.7-1-.3 .3v.7h-.2z"/>
<path d="M61 137.1h.3v.8h1v-.8h.2v2h-.2v-.9h-1v.9h-.3z"/>
<path d="M62.9 137.7h1.1l-.9 1.2h1v.2h-1.3v-.2l.9-1h-.8z"/>
<path d="M46.9 140.4h.3v1.8h1v.2h-1.3z"/>
<path d="M51.6 140.9l.7-.5v2h-.2v-1.5l-.5 .2z"/>
<path d="M54.5 141h.2v.9l.2 .3 .4-.2v-1h.2l.1 1.2 .1 .1 .2-.2-.4 .3-.2-.2-.3 .2-.4-.1 .1 .4-.1 .3-.2-.3z"/>
<path d="M56.1 140.4h.3v.8h1v-.8h.3v2h-.3v-.9h-1v.9h-.3z"/>
<path d="M52.2 137.7h1.3v.3h-1.3zM52.2 138.3h1.3v.2h-1.3z"/>
<path d="M56.3 137.3a.78 .78 0 0 1 .9 .1 .78 .78 0 0 1 .1 1 .68 .68 0 0 1-.8 .7 .68 .68 0 0 1-.5-1l.1-.5zM56.4 137.5a1.08 1.08 0 0 0 .3 1.4 1 1 0 0 0 0-1.6z"/>
<path d="M57.8 137.3a.78 .78 0 0 1 .9 .1 .78 .78 0 0 1 .1 1 .68 .68 0 0 1-.8 .7 .68 .68 0 0 1-.5-1l.1-.5zM57.9 137.5a1.08 1.08 0 0 0 .3 1.4 1 1 0 0 0 0-1.6z"/>
<path d="M49.1 141h1.3v.2h-1.3zM49.1 141.6h1.3v.2h-1.3z"/>
<path d="M53.2 140.5a.78 .78 0 0 1 .9 .2 .78 .78 0 0 1 .1 .9 .68 .68 0 0 1-.8 .8 .68 .68 0 0 1-.5-1l.1-.5zM53.3 140.8a1.08 1.08 0 0 0 .3 1.4 1 1 0 0 0 0-1.6z"/>
</g>
<path d="M30.3 162.1h.9v5h-.9z" fill="#fff"/>
<path d="M31.2 124.5h43.1v43.1h-43.1z" fill="none" stroke="#231f20" stroke-width=".34"/>
<text font-size="4.9" x="19" y="30.5">TYPICAL PERFORMANCE CHARACTERISTICS</text>
<g font-size="3.9">
<text x="67.9" y="16.3">MP3213 – 700KHZ/1.3MHZ BOOST CONVERTER WITH A 3.5A SWITCH</text>
<text x="19" y="41">noted.</text>
<text x="19" y="36.5">Circuit on front page, V</text>
<text x="65.5" y="36.5">= 5V, V</text>
<text x="84.6" y="36.5">= 12V, T</text>
<text x="102.3" y="36.5">= +25°C, C2 = 4.7µF, C4 = 10nF, unless otherwise</text>
</g>
<g font-size="3.8" fill="#231f20">
<text x="31.5" y="46.2">Efficiency vs</text>
<text x="89.5" y="46.2">Efficiency vs</text>
<text x="149" y="46.2">Efficiency vs</text>
<text x="31.5" y="50.3">Load Current</text>
<text x="89.5" y="50.3">Load Current</text>
<text x="149" y="50.3">Load Current</text>
<text x="31.3" y="118.1">Efficiency vs</text>
<text x="90.3" y="117.9">Quiescent Current vs</text>
<text x="148.7" y="117.9">Feedback Voltage vs</text>
<text x="31.3" y="122.2">Load Current</text>
<text x="90.3" y="122">Temperature</text>
<text x="148.7" y="122">Temperature</text>
<text x="31.6" y="188.4">Frequency (700KHz) vs</text>
<text x="90.5" y="188.4">Frequency (1.3MHz) vs</text>
<text x="148.7" y="188.4">Current Limit vs</text>
<text x="31.6" y="192.5">Temperature</text>
<text x="90.5" y="192.5">Temperature</text>
<text x="148.7" y="192.5">Duty Cycle</text>
</g>
<text font-size="3.5" x="194.9" y="264.5">4</text>
<g font-size="2.8">
<text x="19" y="267.9">9/23/2009</text>
<text x="19" y="264.5">MP3213 Rev. 1.3</text>
<text x="56.7" y="267.9">MPS Proprietary Information. Unauthorized Photocopy and Duplication Prohibited.</text>
<text x="91.1" y="264.5">www.MonolithicPower.com</text>
<text x="86.4" y="271.1">© 2009 MPS. All Rights Reserved.</text>
</g>
<g font-size="2.7" fill="#231f20">
<text x="26.9" y="53.8">95</text>
<text x="83.3" y="53.8">100</text>
<text x="142.8" y="53.8">100</text>
<text x="26.9" y="58.6">90</text>
<text x="84.9" y="58.1">95</text>
<text x="144.3" y="58.1">95</text>
<text x="26.9" y="63.4">85</text>
<text x="84.9" y="62.4">90</text>
<text x="144.3" y="62.4">90</text>
<text x="26.9" y="68.2">80</text>
<text x="84.9" y="66.7">85</text>
<text x="84.9" y="70.9">80</text>
<text x="144.3" y="66.8">85</text>
<text x="144.3" y="71.1">80</text>
<text x="26.9" y="73">75</text>
<text x="26.9" y="77.8">70</text>
<text x="84.9" y="75.2">75</text>
<text x="144.3" y="75.4">75</text>
<text x="26.9" y="82.6">65</text>
<text x="84.9" y="79.5">70</text>
<text x="84.9" y="83.8">65</text>
<text x="144.3" y="79.7">70</text>
<text x="144.3" y="84">65</text>
<text x="24.3" y="84.9" transform="rotate(-90 24.3 84.9)">EFFICIENCY (%)</text>
<text x="26.9" y="87.3">60</text>
<text x="59.8" y="87.2">V</text>
<text x="64.6" y="87.2">= 3.3V</text>
<text x="82.3" y="84.9" transform="rotate(-90 82.3 84.9)">EFFICIENCY (%)</text>
<text x="84.9" y="88">60</text>
<text x="117.8" y="88.2">V</text>
<text x="122.6" y="88.2">= 3.3V</text>
<text x="141.8" y="84.9" transform="rotate(-90 141.8 84.9)">EFFICIENCY (%)</text>
<text x="144.3" y="88.3">60</text>
<text x="179.2" y="87.9">V</text>
<text x="184.1" y="87.9">= 5V</text>
<text x="26.9" y="92.1">55</text>
<text x="57.9" y="90.5">V</text>
<text x="65.4" y="90.5">= 12V</text>
<text x="84.9" y="92.3">55</text>
<text x="117.4" y="91.5">V</text>
<text x="124.9" y="91.5">= 8V</text>
<text x="144.3" y="92.6">55</text>
<text x="175.1" y="91.2">V</text>
<text x="182.6" y="91.2">= 18V</text>
<text x="26.9" y="96.9">50</text>
<text x="30.7" y="99.3">1</text>
<text x="44.3" y="99.3">10</text>
<text x="57.9" y="99.3">100</text>
<text x="71.5" y="99.3">1000</text>
<text x="84.9" y="96.6">50</text>
<text x="88.7" y="99.3">1</text>
<text x="102.3" y="99.3">10</text>
<text x="115.9" y="99.3">100</text>
<text x="129.5" y="99.3">1000</text>
<text x="144.3" y="96.9">50</text>
<text x="148.3" y="99.3">1</text>
<text x="161.9" y="99.3">10</text>
<text x="175.5" y="99.3">100</text>
<text x="189.1" y="99.3">1000</text>
<text x="38.9" y="102.9">LOAD CURRENT (mA)</text>
<text x="96.9" y="102.9">LOAD CURRENT (mA)</text>
<text x="156.4" y="102.9">LOAD CURRENT (mA)</text>
<text x="25.1" y="125.7">100</text>
<text x="84.2" y="125.5">690</text>
<text x="140.3" y="125.5">1.259</text>
<text x="26.6" y="130">95</text>
<text x="84.2" y="131.7">680</text>
<text x="140.3" y="130.3">1.258</text>
<text x="26.6" y="134.3">90</text>
<text x="84.2" y="137.8">670</text>
<text x="140.3" y="135.1">1.257</text>
<text x="26.6" y="138.6">85</text>
<text x="26.6" y="142.9">80</text>
<text x="84.2" y="144">660</text>
<text x="140.3" y="139.9">1.256</text>
<text x="26.6" y="147.2">75</text>
<text x="140.3" y="144.7">1.255</text>
<text x="140.3" y="149.5">1.254</text>
<text x="26.6" y="151.5">70</text>
<text x="26.6" y="155.8">65</text>
<text x="84.2" y="150.1">650</text>
<text x="140.3" y="154.2">1.253</text>
<text x="24.1" y="156.7" transform="rotate(-90 24.1 156.7)">EFFICIENCY (%)</text>
<text x="26.6" y="160.2">60</text>
<text x="61.5" y="159.4">V</text>
<text x="66.4" y="159.4">= 5V</text>
<text x="84.2" y="156.3">640</text>
<text x="140.3" y="159">1.252</text>
<text x="26.6" y="164.5">55</text>
<text x="57.4" y="162.7">V</text>
<text x="64.9" y="162.7">= 12V</text>
<text x="84.2" y="162.5">630</text>
<text x="138.8" y="162.3" transform="rotate(-90 138.8 162.3)">FEEDBACK VOLTAGE (V)</text>
<text x="140.3" y="163.8">1.251</text>
<text x="26.6" y="168.8">50</text>
<text x="30.6" y="171.1">1</text>
<text x="44.2" y="171.1">10</text>
<text x="57.8" y="171.1">100</text>
<text x="71.4" y="171.1">1000</text>
<text x="84.2" y="168.6">620</text>
<text x="88.3" y="171">-45 -25</text>
<text x="99.2" y="171">0</text>
<text x="103.2" y="171">25 45</text>
<text x="112.9" y="171">65 85 105125145</text>
<text x="140.3" y="168.6">1.250</text>
<text x="146.9" y="171">-45 -25</text>
<text x="157.7" y="171">0</text>
<text x="161.8" y="171">25 45</text>
<text x="171.4" y="171">65 85 105125145</text>
<text x="38.7" y="174.7">LOAD CURRENT (mA)</text>
<text x="98.8" y="174.6">TEMPERATURE (°C)</text>
<text x="157.2" y="174.6">TEMPERATURE (°C)</text>
<text x="25.4" y="196">690</text>
<text x="83.6" y="196">1.28</text>
<text x="143.4" y="196">3.5</text>
<text x="25.4" y="202.1">680</text>
<text x="83.6" y="202.1">1.26</text>
<text x="143.4" y="202.1">3.0</text>
<text x="25.4" y="208.3">670</text>
<text x="83.6" y="208.3">1.24</text>
<text x="143.4" y="208.3">2.5</text>
<text x="25.4" y="214.5">660</text>
<text x="83.6" y="214.5">1.22</text>
<text x="143.4" y="214.5">2.0</text>
<text x="25.4" y="220.6">650</text>
<text x="83.6" y="220.6">1.20</text>
<text x="143.4" y="220.6">1.5</text>
<text x="25.4" y="226.8">640</text>
<text x="83.6" y="226.8">1.18</text>
<text x="143.4" y="226.8">1.0</text>
<text x="23.7" y="228.9" transform="rotate(-90 23.7 228.9)">FREQUENCY (KHz)</text>
<text x="25.4" y="232.9">630</text>
<text x="80.6" y="229.1" transform="rotate(-90 80.6 229.1)">FREQUENCY (MHz)</text>
<text x="83.6" y="232.9">1.16</text>
<text x="141.6" y="229.2" transform="rotate(-90 141.6 229.2)">CURRENT LIMIT (A)</text>
<text x="143.4" y="232.9">0.5</text>
<text x="25.4" y="239.1">620</text>
<text x="83.6" y="239.1">1.14</text>
<text x="145.6" y="239.1">0</text>
<text x="29.6" y="241.5">-45 -25</text>
<text x="40" y="245">TEMPERATURE (°C)</text>
<text x="40.5" y="241.5">0</text>
<text x="44.5" y="241.5">25 45</text>
<text x="54.2" y="241.5">65 85 105125145</text>
<text x="88.5" y="241.5">-45 -25</text>
<text x="98.9" y="245">TEMPERATURE (°C)</text>
<text x="99.3" y="241.5">0</text>
<text x="103.4" y="241.5">25 45</text>
<text x="113" y="241.5">65 85 105125145</text>
<text x="148" y="241.5">0</text>
<text x="152.2" y="241.7">10 20 30 40</text>
<text x="159.1" y="245">DUTY CYCLE (%)</text>
<text x="171.1" y="241.5">50 60 70 80</text>
<text x="190.5" y="241.7">90</text>
</g>
<g font-size="2.5">
<text x="61.9" y="37">IN</text>
<text x="78.3" y="37">OUT</text>
<text x="99.4" y="37">A</text>
</g>
<g font-size="2.4" fill="#231f20">
<text x="61.6" y="87.9">IN</text>
<text x="119.6" y="88.9">IN</text>
<text x="181.1" y="88.6">IN</text>
<text x="59.7" y="91.2">OUT</text>
<text x="119.2" y="92.2">OUT</text>
<text x="176.9" y="91.8">OUT</text>
<text x="63.4" y="160.1">IN</text>
<text x="59.2" y="163.3">OUT</text>
</g>
</svg>
